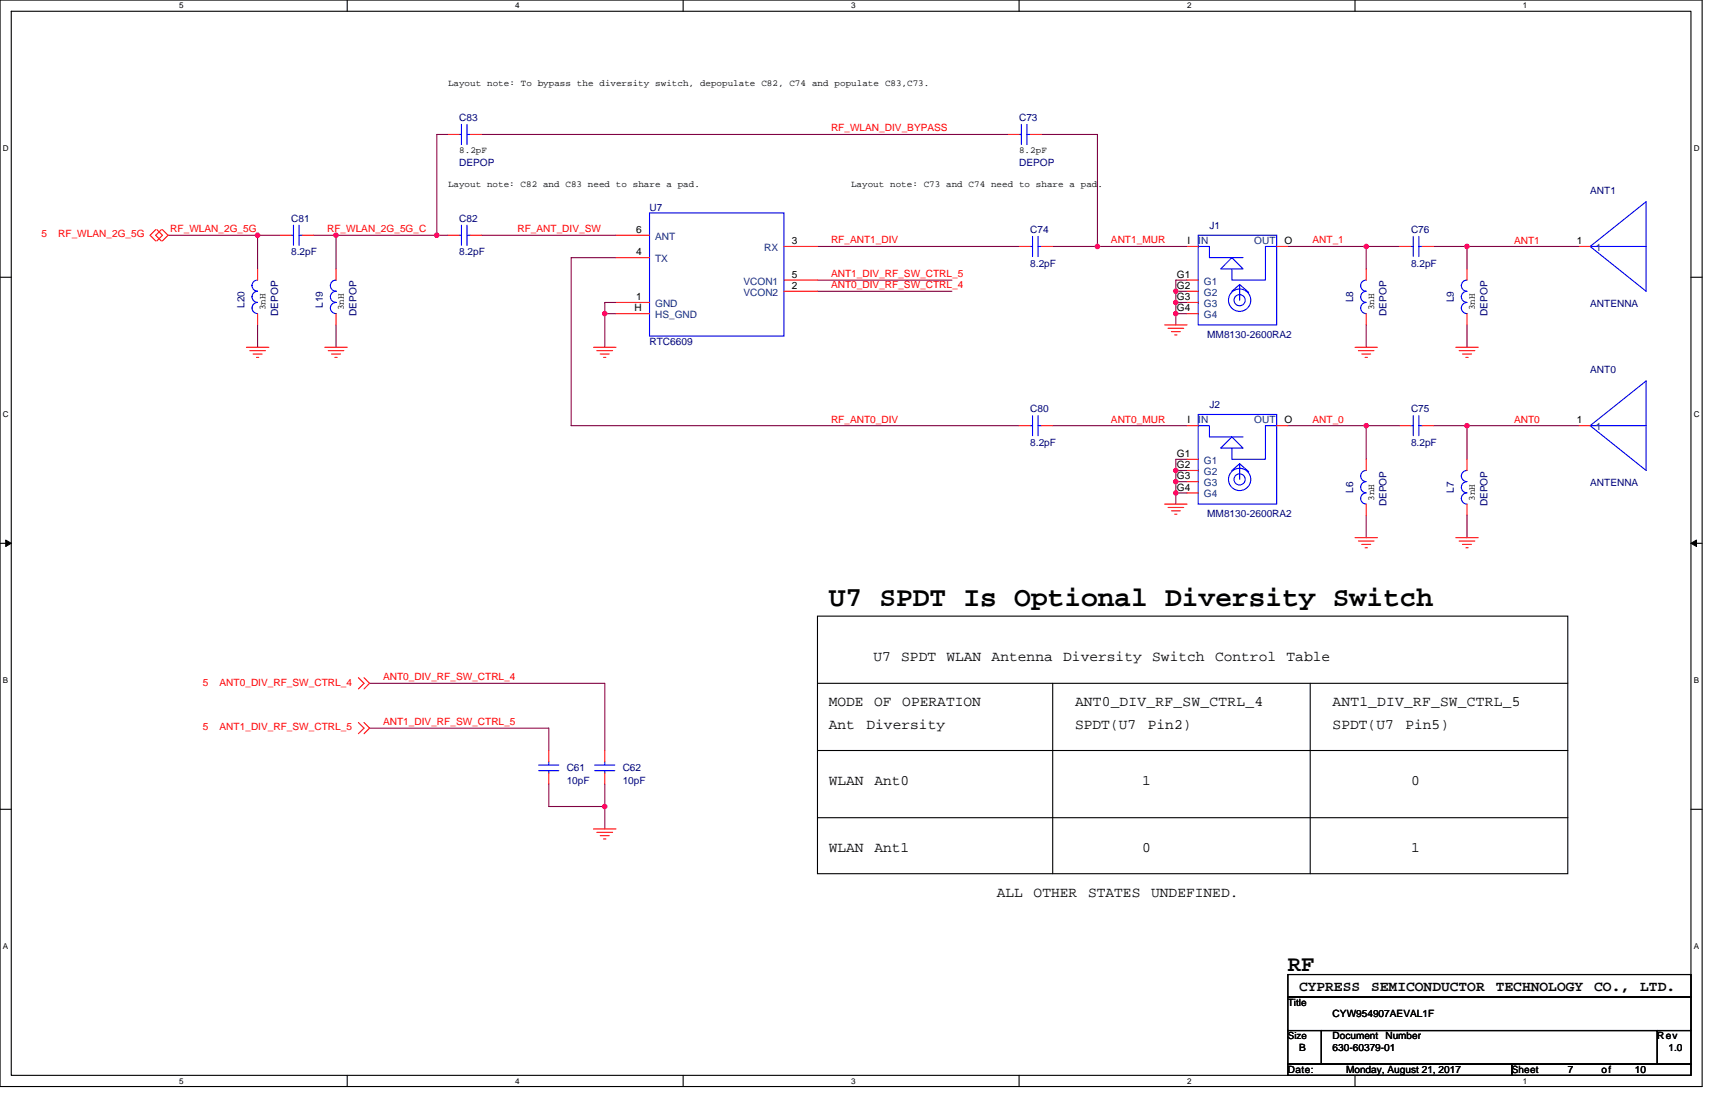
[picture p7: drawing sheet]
<svg xmlns="http://www.w3.org/2000/svg" width="432mm" height="279mm" viewBox="0 0 432 279" stroke-linecap="round" stroke-linejoin="round" font-family="sans-serif">
<path d="M0 0h428.6v273.5h-428.6zM2.8 2.8h422.9v267.9h-422.9z" fill="none" stroke="#000" stroke-width=".28"/>
<g fill="#fff">
<path d="M45.1 .3h1.1v2.3h-1.1z"/>
<path d="M45.1 271h1.1v2.2h-1.1z"/>
</g>
<path d="M87.4 0v2.8M87.4 270.7v2.8" fill="none" stroke="#000" stroke-width=".28"/>
<g fill="#fff">
<path d="M129.7 .3h1.1v2.3h-1.1z"/>
<path d="M129.7 271h1.1v2.2h-1.1z"/>
</g>
<path d="M172 0v2.8M172 270.7v2.8" fill="none" stroke="#000" stroke-width=".28"/>
<g fill="#fff">
<path d="M214.3 .3h1.1v2.3h-1.1z"/>
<path d="M214.3 271h1.1v2.2h-1.1z"/>
</g>
<path d="M256.6 0v2.8M256.6 270.7v2.8" fill="none" stroke="#000" stroke-width=".28"/>
<g fill="#fff">
<path d="M298.9 .3h1.1v2.3h-1.1z"/>
<path d="M298.9 271h1.1v2.2h-1.1z"/>
</g>
<path d="M341.2 0v2.8M341.2 270.7v2.8" fill="none" stroke="#000" stroke-width=".28"/>
<g fill="#fff">
<path d="M383.5 .3h1.1v2.3h-1.1z"/>
<path d="M383.5 271h1.1v2.2h-1.1z"/>
<path d="M.7 36.3h1.5v2.3h-1.5z"/>
<path d="M426.5 36.3h1.4v2.3h-1.4z"/>
<path d="M.7 103.3h1.5v2.2h-1.5z"/>
<path d="M426.5 103.3h1.4v2.2h-1.4z"/>
</g>
<path d="M0 69.8h2.8M425.7 69.8h2.9" fill="none" stroke="#000" stroke-width=".28"/>
<g fill="#fff">
<path d="M.7 170.2h1.4v2.3h-1.4z"/>
<path d="M426.5 170.2h1.3v2.3h-1.3z"/>
</g>
<path d="M0 136.8h2.8M425.7 136.8h2.9" fill="none" stroke="#000" stroke-width=".28"/>
<path d="M1.4 135.9l1.4 .9-1.4 .8zM425.7 136.8l1.4-.9v1.7z" fill="#000" stroke="#000" stroke-width=".25"/>
<g fill="#fff">
<path d="M.7 237.2h1.4v2.2h-1.4z"/>
<path d="M426.4 237.2h1.4v2.2h-1.4z"/>
</g>
<g fill="none" stroke="#000" stroke-width=".28">
<path d="M205.8 155.1h188.9v64.8h-188.9zM205.8 172h188.9M265 172v47.9M329.9 172v47.9M205.8 188.9h188.9M0 203.7h2.8M205.8 205.8h188.9M425.7 203.7h2.9M324.3 245.3h101.4v5.7h-101.4zM324.3 251h101.4v8.4h-101.4zM324.3 259.4h8.4v8.5h-8.4zM332.7 259.4h84.6v8.5h-84.6z"/>
<path d="M417.3 259.4h8.4v8.5h-8.4zM324.3 267.9h56.3v2.8h-56.3zM380.6 267.9h45.1v2.8h-45.1z"/>
</g>
<g fill="none" stroke="#800040" stroke-width=".28">
<path d="M112.8 33.8h-2.8v25.4h2.8M121.2 33.8h132.6M262.2 33.8h14.1v28.2M42.3 59.2h22.6M64.9 59.2v8.5M64.9 59.2h5.6M79 59.2h5.6M84.6 59.2h25.4M84.6 59.2v8.5M121.2 59.2h33.9M152.3 79h2.8M152.3 79v8.4"/>
<path d="M155.1 76.1h-2.8v2.9M155.1 64.9h-11.3v42.2h112.8M205.8 70.5h33.9M205.8 73.3h33.9M205.8 62h50.8M265 62h11.3M276.3 62h22.6M296.1 76.1h2.8M296.1 76.1v2.9M296.1 79v2.8M296.1 73.3h2.8M296.1 79h2.8"/>
<path d="M296.1 73.3v2.8M298.9 70.5h-2.8v2.8M324.3 62h19.7M344 62h8.4M344 62v5.7M360.9 62h8.5v5.7M369.4 62h28.2M64.9 81.8v5.6M84.6 81.8v5.6M344 81.8v5.6M369.4 81.8v5.6M265 107.1h33.9"/>
<path d="M296.1 118.4h2.8M296.1 118.4v2.8M298.9 115.6h-2.8v2.8M324.3 107.1h19.7M344 107.1h8.4M344 107.1v8.5M360.9 107.1h8.5M369.4 107.1h28.2M369.4 107.1v8.5M296.1 124.1h2.8M296.1 124.1v2.8M296.1 121.2v2.9"/>
<path d="M296.1 121.2h2.8M344 129.7v5.6M369.4 129.7v5.6M93 172h59.3v16.9M93 183.3h45.2v5.6M138.2 197.4v5.6h14.1M152.3 197.4v5.6M152.3 203v5.7"/>
</g>
<g fill="#f0f" stroke="#f0f" stroke-width=".28">
<circle cx="152.2" cy="203" r=".55"/>
<circle cx="64.8" cy="59.2" r=".56"/>
<circle cx="84.6" cy="59.2" r=".56"/>
<circle cx="110" cy="59.2" r=".56"/>
<circle cx="152.2" cy="78.9" r=".55"/>
<circle cx="276.3" cy="62" r=".55"/>
<circle cx="296" cy="73.3" r=".56"/>
<circle cx="296" cy="76.1" r=".55"/>
<circle cx="296" cy="78.9" r=".55"/>
<circle cx="369.3" cy="62" r=".56"/>
<circle cx="344" cy="62" r=".55"/>
<circle cx="344" cy="107.1" r=".55"/>
<circle cx="369.3" cy="107.1" r=".56"/>
<circle cx="296" cy="124.1" r=".55"/>
<circle cx="296" cy="118.4" r=".55"/>
<circle cx="296" cy="121.2" r=".55"/>
</g>
<g fill="none" stroke="#f00" stroke-width=".28">
<path d="M112.8 33.8h2.8M118.4 33.8h2.8M253.8 33.8h2.8M259.4 33.8h2.8M39.2 57.8l-1.4 1.4 1.4 1.4M39.5 57.8l1.4 1.4-1.4 1.4M40.6 57.8l-1.4 1.4 1.4 1.4M40.9 57.8l1.4 1.4-1.4 1.4M70.5 59.2h2.8M76.1 59.2h2.9M112.8 59.2h2.8M118.4 59.2h2.8"/>
<path d="M155.1 59.2h8.4M64.9 79v2.8M64.9 67.7v2.8M84.6 79v2.8M84.6 67.7v2.8M155.1 76.1h8.4M155.1 64.9h8.4M155.1 79h8.4M197.4 73.3h8.4M197.4 62h8.4M197.4 70.5h8.4M256.6 62h2.8"/>
<path d="M262.2 62h2.8M298.9 62h2.8M298.9 70.5h2.8M298.9 73.3h2.8M298.9 76.1h2.8M298.9 79h2.8M321.4 62h2.9M344 79v2.8M344 67.7v2.8M352.4 62h2.9M358.1 62h2.8M369.4 79v2.8"/>
<path d="M369.4 67.7v2.8M397.6 62h2.8M62 87.4h5.7M62.9 88.3h3.9M63.7 89.1h2.3M64.6 90h.6M81.8 87.4h5.6M82.6 88.3h4M83.5 89.1h2.2M84.3 90h.6M149.4 87.4h5.7M150.3 88.3h3.9"/>
<path d="M151.1 89.1h2.3M152 90h.5M293.2 81.8h5.7M294.1 82.6h3.9M294.9 83.5h2.3M295.8 84.3h.5M341.2 87.4h5.6M342 88.3h3.9M342.9 89.1h2.2M343.7 90h.6M366.5 87.4h5.7M367.4 88.3h3.9"/>
<path d="M368.2 89.1h2.3M369.1 90h.5M256.6 107.1h2.8M262.2 107.1h2.8M298.9 107.1h2.8M298.9 115.6h2.8M298.9 118.4h2.8M321.4 107.1h2.9M344 115.6v2.8M352.4 107.1h2.9M358.1 107.1h2.8M369.4 115.6v2.8"/>
<path d="M397.6 107.1h2.8M293.2 126.9h5.7M294.1 127.7h3.9M294.9 128.6h2.3M295.8 129.4h.5M298.9 121.2h2.8M298.9 124.1h2.8M341.2 135.3h5.6M342 136.2h3.9M342.9 137h2.2M343.7 137.9h.6M344 126.9v2.8"/>
<path d="M366.5 135.3h5.7M367.4 136.2h3.9M368.2 137h2.3M369.1 137.9h.5M369.4 126.9v2.8M90.2 170.6l1.5 1.4-1.5 1.4M91.7 170.6l1.3 1.4-1.3 1.4M90.2 181.9l1.5 1.4-1.5 1.4M91.7 181.9l1.3 1.4-1.3 1.4M138.2 194.6v2.8M138.2 188.9v2.8M152.3 194.6v2.8"/>
<path d="M152.3 188.9v2.8M149.4 208.7h5.7M150.3 209.5h3.9M151.1 210.4h2.3M152 211.2h.5"/>
</g>
<g fill="none" stroke="#00f" stroke-width=".28">
<path d="M115.6 33.8h.6M116.2 31.3v5.1M117.6 33.8h.8M117.6 31.3v5.1M256.6 33.8h.6M257.2 31.3v5.1M258.6 33.8h.8M258.6 31.3v5.1M73.3 59.2h.6M73.9 56.7v5.1M75.3 59.2h.8M75.3 56.7v5.1"/>
<path d="M115.6 59.2h.6M116.2 56.7v5.1M117.6 59.2h.8M117.6 56.7v5.1M163.5 53.6h33.9v31h-33.9zM260 59.5v5.1M261.4 59.5v5.1M301.7 59.2h19.7v22.6h-19.7zM355.8 59.5v5.1M357.2 59.5v5.1M64.8 76.1a1.38 1.38 0 0 0-1.3 1.4 1.4 1.4 0 0 0 1.3 1.4M64.8 70.5a1.37 1.37 0 0 0-1.3 1.4 1.44 1.44 0 0 0 1.3 1.4 1.38 1.38 0 0 0-1.3 1.4 1.4 1.4 0 0 0 1.3 1.4"/>
<path d="M84.6 76.1a1.38 1.38 0 0 0-1.4 1.4 1.4 1.4 0 0 0 1.4 1.4M84.6 70.5a1.38 1.38 0 0 0-1.4 1.4 1.4 1.4 0 0 0 1.4 1.4 1.38 1.38 0 0 0-1.4 1.4 1.4 1.4 0 0 0 1.4 1.4M259.4 62h.6M261.4 62h.8M301.7 62h2.8v2.9h8.5M310.2 64.9l2.8 2.8h-5.7zM310.2 73.3l1.9-1.7v4M312.1 71.6l2.3 2M321.4 62h-2.8v8.5h-8.4v-2.8M344 76.1a1.38 1.38 0 0 0-1.4 1.4 1.4 1.4 0 0 0 1.4 1.4M344 70.5a1.37 1.37 0 0 0-1.4 1.4 1.44 1.44 0 0 0 1.4 1.4 1.38 1.38 0 0 0-1.4 1.4 1.4 1.4 0 0 0 1.4 1.4M355.3 62h.5"/>
<path d="M357.2 62h.9M369.3 76.1a1.38 1.38 0 0 0-1.4 1.4 1.4 1.4 0 0 0 1.4 1.4M369.3 70.5a1.38 1.38 0 0 0-1.4 1.4 1.43 1.43 0 0 0 1.4 1.4 1.38 1.38 0 0 0-1.4 1.4 1.4 1.4 0 0 0 1.4 1.4M400.4 62h14.1M400.4 62l14.1-11.2v22.5zM259.4 107.1h.6M260 104.6v5.1M261.4 107.1h.8M261.4 104.6v5.1M301.7 104.3h19.7v22.6h-19.7zM301.7 107.1h2.8v2.9h8.5M307.3 112.8l2.9-2.8 2.8 2.8z"/>
<path d="M310.2 118.4l1.9-1.7v4M312.1 116.7l2.3 2M321.4 107.1h-2.8v8.5h-8.4v-2.8M344 118.4a1.38 1.38 0 0 0-1.4 1.4 1.44 1.44 0 0 0 1.4 1.4 1.42 1.42 0 0 0-1.4 1.5 1.42 1.42 0 0 0 1.4 1.4 1.37 1.37 0 0 0-1.4 1.4 1.4 1.4 0 0 0 1.4 1.4M355.3 107.1h.5M355.8 104.6v5.1M357.2 107.1h.9M357.2 104.6v5.1M369.3 118.4a1.38 1.38 0 0 0-1.4 1.4 1.43 1.43 0 0 0 1.4 1.4 1.42 1.42 0 0 0-1.4 1.5 1.42 1.42 0 0 0 1.4 1.4 1.38 1.38 0 0 0-1.4 1.4 1.4 1.4 0 0 0 1.4 1.4M400.4 107.1h14.1M400.4 107.1l14.1-11.2v22.5zM135.6 192.6h5.1"/>
<path d="M135.6 194h5.1M138.2 194v.6M138.2 191.7v.9M149.7 192.6h5.1M149.7 194h5.1M152.3 194v.6M152.3 191.7v.9"/>
<circle cx="312.1" cy="75.6" r="2.81"/>
<circle cx="312.1" cy="75.6" r="1.4"/>
<circle cx="312.1" cy="120.7" r="2.81"/>
<circle cx="312.1" cy="120.7" r="1.4"/>
</g>
<text font-size="7" x="208.7" y="152.5">U7 SPDT Is Optional Diversity Switch</text>
<text font-size="5.6" x="324.3" y="244.3">RF</text>
<g font-size="3.7">
<text x="219.9" y="166.5">U7</text>
<text x="226.9" y="166.5">SPDT</text>
<text x="238.3" y="166.5">WLAN</text>
<text x="249.7" y="166.5">Antenna</text>
<text x="267.7" y="166.5">Diversity</text>
<text x="290.1" y="166.5">Switch</text>
<text x="305.9" y="166.5">Control</text>
<text x="323.9" y="166.5">Table</text>
<text x="208.7" y="177.7">MODE</text>
<text x="220.1" y="177.7">OF</text>
<text x="227.2" y="177.7">OPERATION</text>
<text x="270.7" y="177.7">ANT0_DIV_RF_SW_CTRL_4</text>
<text x="335.5" y="177.7">ANT1_DIV_RF_SW_CTRL_5</text>
<text x="208.7" y="183.4">Ant</text>
<text x="218.2" y="183.4">Diversity</text>
<text x="270.7" y="183.4">SPDT(U7</text>
<text x="289" y="183.4">Pin2)</text>
<text x="335.5" y="183.4">SPDT(U7</text>
<text x="353.8" y="183.4">Pin5)</text>
<text x="208.7" y="197.5">WLAN</text>
<text x="220.2" y="197.5">Ant0</text>
<text x="287.6" y="197.5">1</text>
<text x="355.3" y="197.5">0</text>
<text x="208.7" y="214.4">WLAN</text>
<text x="220.2" y="214.4">Ant1</text>
<text x="287.6" y="214.4">0</text>
<text x="355.3" y="214.4">1</text>
<text x="251" y="225.7">ALL</text>
<text x="260.2" y="225.7">OTHER</text>
<text x="273.9" y="225.7">STATES</text>
<text x="289.8" y="225.7">UNDEFINED.</text>
<text x="327.1" y="249.5">CYPRESS</text>
<text x="345.2" y="249.5">SEMICONDUCTOR</text>
<text x="376.6" y="249.5">TECHNOLOGY</text>
<text x="401.4" y="249.5">CO.,</text>
<text x="413" y="249.5">LTD.</text>
</g>
<g font-size="2.5" fill="#000080">
<text x="115.6" y="30.5">C83</text>
<text x="256.6" y="30.5">C73</text>
<text x="115.6" y="41.7">DEPOP</text>
<text x="256.6" y="41.7">DEPOP</text>
<text x="163.5" y="53">U7</text>
<text x="400.4" y="48.8">ANT1</text>
<text x="73.3" y="55.8">C81</text>
<text x="115.6" y="55.8">C82</text>
<text x="259.4" y="58.7">C74</text>
<text x="304.5" y="57.5">J1</text>
<text x="355.3" y="58.7">C76</text>
<text x="73.3" y="64.3">8.2pF</text>
<text x="115.6" y="64.3">8.2pF</text>
<text x="259.4" y="67.1">8.2pF</text>
<text x="355.3" y="67.1">8.2pF</text>
<text x="61.6" y="77.6" transform="rotate(-90 61.6 77.6)">L20</text>
<text x="81.3" y="77.6" transform="rotate(-90 81.3 77.6)">L19</text>
<text x="340.7" y="76.1" transform="rotate(-90 340.7 76.1)">L8</text>
<text x="366.1" y="76.1" transform="rotate(-90 366.1 76.1)">L9</text>
<text x="400.4" y="77.3">ANTENNA</text>
<text x="70" y="79.5" transform="rotate(-90 70 79.5)">DEPOP</text>
<text x="89.7" y="79.5" transform="rotate(-90 89.7 79.5)">DEPOP</text>
<text x="349.1" y="79.5" transform="rotate(-90 349.1 79.5)">DEPOP</text>
<text x="374.5" y="79.5" transform="rotate(-90 374.5 79.5)">DEPOP</text>
<text x="163.5" y="86.8">RTC6609</text>
<text x="304" y="85.2">MM8130-2600RA2</text>
<text x="400.4" y="93.9">ANT0</text>
<text x="259.4" y="103.8">C80</text>
<text x="304.5" y="102.6">J2</text>
<text x="355.3" y="103.8">C75</text>
<text x="259.4" y="112.2">8.2pF</text>
<text x="355.3" y="112.2">8.2pF</text>
<text x="340.7" y="124.1" transform="rotate(-90 340.7 124.1)">L6</text>
<text x="366.1" y="124.1" transform="rotate(-90 366.1 124.1)">L7</text>
<text x="400.4" y="122.4">ANTENNA</text>
<text x="304" y="130.3">MM8130-2600RA2</text>
<text x="349.1" y="127.4" transform="rotate(-90 349.1 127.4)">DEPOP</text>
<text x="374.5" y="127.4" transform="rotate(-90 374.5 127.4)">DEPOP</text>
<text x="142.7" y="194">C61</text>
<text x="142.7" y="197.4">10pF</text>
<text x="156.8" y="194">C62</text>
<text x="156.8" y="197.4">10pF</text>
</g>
<g font-size="2.5" fill="#f00">
<text x="209.2" y="33.1">RF_WLAN_DIV_BYPASS</text>
<text x="10.5" y="59.8">5</text>
<text x="14.7" y="59.8">RF_WLAN_2G_5G</text>
<text x="42.9" y="58.4">RF_WLAN_2G_5G</text>
<text x="82.4" y="58.4">RF_WLAN_2G_5G_C</text>
<text x="130.3" y="58.4">RF_ANT_DIV_SW</text>
<text x="209.2" y="61.3">RF_ANT1_DIV</text>
<text x="279.7" y="61.3">ANT1_MUR</text>
<text x="330.5" y="61.3">ANT_1</text>
<text x="381.2" y="61.5">ANT1</text>
<text x="209.2" y="69.7">ANT1_DIV_RF_SW_CTRL_5</text>
<text x="209.2" y="72.5">ANT0_DIV_RF_SW_CTRL_4</text>
<text x="209.2" y="106.4">RF_ANT0_DIV</text>
<text x="279.7" y="106.4">ANT0_MUR</text>
<text x="330.5" y="106.4">ANT_0</text>
<text x="381.2" y="106.6">ANT0</text>
<text x="51.1" y="172.6">5</text>
<text x="55.3" y="172.6">ANT0_DIV_RF_SW_CTRL_4</text>
<text x="96.5" y="171.2">ANT0_DIV_RF_SW_CTRL_4</text>
<text x="51.1" y="183.8">5</text>
<text x="55.3" y="183.8">ANT1_DIV_RF_SW_CTRL_5</text>
<text x="96.5" y="182.5">ANT1_DIV_RF_SW_CTRL_5</text>
</g>
<g font-size="2.5">
<text x="160.1" y="58.6">6</text>
<text x="160.1" y="64.3">4</text>
<text x="199.3" y="61.4">3</text>
<text x="299" y="61.4">I</text>
<text x="323.4" y="61.4">O</text>
<text x="397" y="61.4">1</text>
<text x="199.3" y="69.9">5</text>
<text x="296.3" y="69.9">G1</text>
<text x="160.1" y="75.5">1</text>
<text x="199.3" y="72.7">2</text>
<text x="296.3" y="72.7">G2</text>
<text x="296.3" y="75.5">G3</text>
<text x="159.7" y="78.4">H</text>
<text x="296.3" y="78.4">G4</text>
<text x="299" y="106.6">I</text>
<text x="323.4" y="106.6">O</text>
<text x="397" y="106.6">1</text>
<text x="296.3" y="115">G1</text>
<text x="296.3" y="117.8">G2</text>
<text x="296.3" y="120.7">G3</text>
<text x="296.3" y="123.5">G4</text>
<text x="324.3" y="253.2">Title</text>
<text x="335.5" y="256">CYW954907AEVAL1F</text>
<text x="324.3" y="261.6">Size</text>
<text x="335.5" y="261.6">Document</text>
<text x="348.8" y="261.6">Number</text>
<text x="417.3" y="261.6">Rev</text>
<text x="327.1" y="264.5">B</text>
<text x="335.5" y="264.5">630-60379-01</text>
<text x="420.1" y="264.5">1.0</text>
<text x="324.3" y="270.1">Date:</text>
<text x="338.9" y="270.1">Monday, August 21, 2017</text>
<text x="380.6" y="270.1">Sheet</text>
<text x="394.7" y="270.1">7</text>
<text x="403.2" y="270.1">of</text>
<text x="411.6" y="270.1">10</text>
</g>
<g font-size="2.5" fill="#004080">
<text x="165" y="66">TX</text>
<text x="165" y="60.4">ANT</text>
<text x="192.4" y="63.2">RX</text>
<text x="301.7" y="61.5">IN</text>
<text x="315.8" y="61.5">OUT</text>
<text x="401.8" y="63.2">1</text>
<text x="187.2" y="71.6">VCON1</text>
<text x="303.1" y="71.6">G1</text>
<text x="165" y="77.3">GND</text>
<text x="187.2" y="74.5">VCON2</text>
<text x="303.1" y="74.5">G2</text>
<text x="303.1" y="77.3">G3</text>
<text x="165" y="80.1">HS_GND</text>
<text x="303.1" y="80.1">G4</text>
<text x="301.7" y="106.6">IN</text>
<text x="315.8" y="106.6">OUT</text>
<text x="401.8" y="108.3">1</text>
<text x="303.1" y="116.8">G1</text>
<text x="303.1" y="119.6">G2</text>
<text x="303.1" y="122.4">G3</text>
<text x="303.1" y="125.2">G4</text>
</g>
<g font-size="2.3">
<text x="112.8" y="21.6">Layout note: To bypass the diversity switch, depopulate C82, C74 and populate C83,C73.</text>
<text x="115.6" y="38.5">8.2pF</text>
<text x="256.6" y="38.5">8.2pF</text>
<text x="112.8" y="47">Layout note: C82 and C83 need to share a pad.</text>
<text x="214.3" y="47">Layout note: C73 and C74 need to share a pad.</text>
<text x="66.8" y="78.1" transform="rotate(-90 66.8 78.1)">3nH</text>
<text x="86.6" y="78.1" transform="rotate(-90 86.6 78.1)">3nH</text>
<text x="346" y="78.1" transform="rotate(-90 346 78.1)">3nH</text>
<text x="371.3" y="78.1" transform="rotate(-90 371.3 78.1)">3nH</text>
<text x="346" y="126" transform="rotate(-90 346 126)">3nH</text>
<text x="371.3" y="126" transform="rotate(-90 371.3 126)">3nH</text>
</g>
<g font-size="2">
<text x="45.1" y="2.1">5</text>
<text x="129.7" y="2.1">4</text>
<text x="214.3" y="2.1">3</text>
<text x="298.9" y="2.1">2</text>
<text x="383.5" y="2.1">1</text>
<text x=".7" y="38.1">D</text>
<text x="426.5" y="38.1">D</text>
<text x=".7" y="105.1">C</text>
<text x="426.5" y="105.1">C</text>
<text x=".7" y="172">B</text>
<text x="426.5" y="172">B</text>
<text x=".7" y="239">A</text>
<text x="426.5" y="239">A</text>
<text x="45.1" y="272.8">5</text>
<text x="129.7" y="272.8">4</text>
<text x="214.3" y="272.8">3</text>
<text x="298.9" y="272.8">2</text>
<text x="383.5" y="272.8">1</text>
</g>
</svg>
